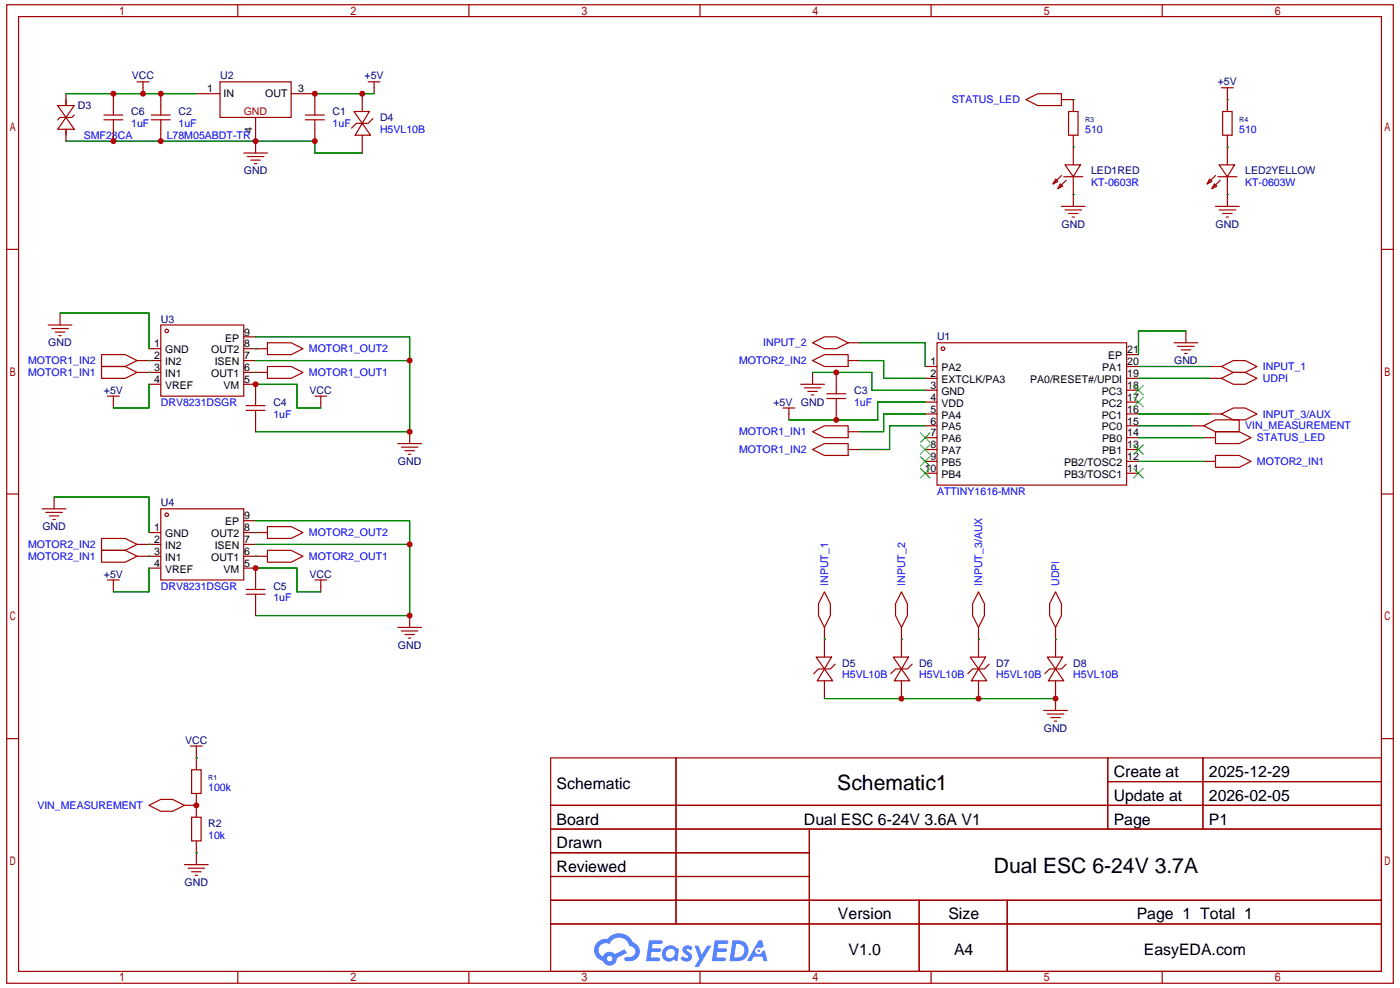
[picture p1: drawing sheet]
<svg xmlns="http://www.w3.org/2000/svg" width="297mm" height="210mm" viewBox="0 0 297 210" stroke-linecap="round" stroke-linejoin="round" font-family="sans-serif">
<g fill="none" stroke="#a10000" stroke-width=".25">
<path d="M1.4 1h294.4v207.5h-294.4zM3.9 3.5h289.3v202.5h-289.3zM50.5 1v2.5M99.5 1v2.5M148.6 1v2.5M197.6 1v2.5M246.7 1v2.5M1.4 52.9h2.5M293.2 52.9h2.6M1.4 104.8h2.5M293.2 104.8h2.6M1.4 156.7h2.5"/>
<path d="M293.2 156.7h2.6M116.9 160.7h176.3v45.3h-176.3zM116.9 170.8h176.3M116.9 175.8h176.3M143.5 160.7v35.3M171.8 175.8v30.2M235.1 160.7v15.1M235.1 165.8h58.1M255.4 160.7v15.1M116.9 180.9h54.9M116.9 190.9h176.3M116.9 185.9h54.9"/>
<path d="M116.9 196h176.3M195.1 190.9v15.1M213.8 190.9v15.1M50.5 206v2.5M99.5 206v2.5M148.6 206v2.5M197.6 206v2.5M246.7 206v2.5"/>
</g>
<g fill="#5487ff">
<path d="M145.2 200.8a1.29 1.29 0 0 1 1.8 .2l-.4 .7a.54 .54 0 0 0-.9-.3l.1 .2a1.27 1.27 0 0 1 .8 2 1.52 1.52 0 0 1-2.2-.3l.6-.6 .7 .5a.31 .31 0 0 0 .4-.3 .31 .31 0 0 0-.3-.3 1.11 1.11 0 0 1-.6-1.8z"/>
<path d="M147.4 200.6h.9l.6 1.9 1.2-1.9h.9l-2.7 4.5h-.9l1-1.7z"/>
<path d="M137.8 199.4h1.6a1.3 1.3 0 0 1 1.2 .2 .39 .39 0 0 1-.3 .6h-1.8l-.1 .9h1.6a.39 .39 0 0 1 .4 .5 .39 .39 0 0 1-.5 .3h-1.6l-.2 1.2h1.4a.45 .45 0 0 1 .5 .1 .45 .45 0 0 1 .1 .5l-.4 .2h-2.6z"/>
<path d="M151.7 199.4h1.6a1.31 1.31 0 0 1 1.3 .2 .39 .39 0 0 1-.4 .6h-1.7l-.1 .9h1.6a.39 .39 0 0 1 .3 .5 .39 .39 0 0 1-.4 .3h-1.6l-.2 1.2h1.3a.45 .45 0 0 1 .5 .1 .45 .45 0 0 1 .2 .5l-.4 .2h-2.6z"/>
<path d="M161 199.4h.8l.3 1.4-.6 .3a.75 .75 0 0 0-1.1 .3 .75 .75 0 0 0 .5 1 .75 .75 0 0 0 .9-.6l.5-.3 .6 2.4h-.8l-.3-1h-1.8l-.5 1h-.9z"/>
<path d="M155.5 199.4l-.6 4.5h1.4a2.25 2.25 0 0 0 2.6-2.3 2.25 2.25 0 0 0-2.7-2.2zM156.2 200.2a1.49 1.49 0 0 1 1.8 1.5 1.49 1.49 0 0 1-1.9 1.4h-.3z"/>
<path d="M140.9 201.2a1.58 1.58 0 0 0-.2 2.1 1.58 1.58 0 0 0 2.1 .4l.2-.2 .8 .4 .3-2.5-.2-.3h-.4a1.58 1.58 0 0 0-2.6 .1zM141.6 201.6a.97 .97 0 0 1 1.6 .4 .97 .97 0 0 1-1 1.2 .93 .93 0 0 1-.9-.6 .93 .93 0 0 1 .3-1z"/>
<path d="M126.8 199.8a2.34 2.34 0 0 0 1.2 4 1.53 1.53 0 0 0 1.7 1 1.53 1.53 0 0 0 1.2-1.6l2.2-1.1-.5-.8-2.1 1.1a1.56 1.56 0 0 0-2.5 .4 1.48 1.48 0 0 1-.8-2 1.48 1.48 0 0 1 2.2-.5 2.21 2.21 0 0 1 2.3-1.4 2.21 2.21 0 0 1 1.9 1.8 1.15 1.15 0 0 1 1.3 1 1.15 1.15 0 0 1-1.1 1.3h-.7a.46 .46 0 0 0-.6 .3 .46 .46 0 0 0 .5 .6 2.15 2.15 0 0 0 2.5-1 2.15 2.15 0 0 0-.4-2.6l-.8-.4a3.2 3.2 0 0 0-5.4-.8l-1.1 .1zM128.8 203.3a.6 .6 0 0 1 1.2 0 .6 .6 0 0 1-1.2 0z"/>
<circle cx="161.1" cy="201.7" r=".28"/>
</g>
<g fill="none" stroke="#a10000" stroke-width=".25">
<path d="M14 19.9v2.5M24.1 19.9v4.5M29.1 17.4h2.5M30.4 17.4v2.5M34.1 19.9v4.5M41.7 19.9h5M46.7 17.4h15.1v7.5h-15.1zM61.8 19.9h5v4.5M76.9 19.9v3.7M78.2 17.4h2.5M79.4 17.4v2.5M259.3 18.6h2.5"/>
<path d="M260.5 18.6v5M12.2 22.4h3.6l-1.8 2.5zM14 24.9l1.8 2.5h-3.6zM14 27.4v2.5M15.8 24.4l-.5 .5h-2.6l-.5 .5M22.1 25.4h4M22.1 24.4h4M24.1 25.4v4.5M32.1 25.4h4M32.1 24.4h4M34.1 25.4v4.5M51.7 32.5h5.1"/>
<path d="M52.5 33.2h3.5M53.2 34h2.1M54 34.7h.5M54.3 24.9v7.6M64.8 25.4h4M64.8 24.4h4M66.8 25.4v4.5M75.1 23.6h3.3l-1.5 2.6zM76.9 26.2l1.8 2.5h-3.3zM76.9 28.7v3.8M79.2 25.2l-1 1h-2.6l-1 1M217.8 21.1l2.5-1.2h5v2.5h-5z"/>
<path d="M224.1 38l.5 .5-1 .5zM225.1 39l.5 .5-1 .5zM225.3 21.1h2.5v2.5M225.3 37.2l-1.7 1.8M225.8 37.5h4M226.1 35h3.2l-1.5 2.5zM226.3 38.2l-1.7 1.8M226.8 23.6h2v5.1h-2zM227.8 28.7v6.3M227.8 37.5v6.3M256.8 38l.5 .5-1 .5zM257.8 39l.5 .5-1 .5z"/>
<path d="M258 37.2l-1.7 1.8M258.5 37.5h4M258.8 35h3.2l-1.5 2.5zM259 38.2l-1.7 1.8M259.5 23.6h2v5.1h-2zM260.5 28.7v6.3M260.5 37.5v6.3M225.3 43.8h5M226.1 44.5h3.5M226.8 45.3h2M227.6 46h.5M258 43.8h5.1"/>
<path d="M258.8 44.5h3.5M259.5 45.3h2M260.3 46h.5M10.2 68.9h5.1M11 69.7h3.5M11.7 70.4h2.1M12.5 71.2h.5M12.7 66.4v2.5M21.6 75.2h5l2.5 1.3-2.5 1.2h-5zM21.6 77.7h5l2.5 1.3-2.5 1.2h-5zM29.1 76.5h5M29.1 79h5"/>
<path d="M31.6 74h2.5M34.1 68.9h17.6v15.1h-17.6zM51.7 74h5.1M51.7 76.5h2.6M51.7 79h5.1M51.7 71.4h2.6M56.8 72.7h5l2.5 1.3-2.5 1.2h-5zM56.8 77.7h5l2.5 1.3-2.5 1.2h-5zM172.5 76.5l2.5-1.3h5v2.5h-5zM172.5 72.7l2.5-1.3h2.5l2.5 1.3-2.5 1.3h-2.5zM172.5 79v2.5M177.5 79v4.5"/>
<path d="M180 76.5h2.6M180 72.7h2.6M196.4 77.7h2.5M198.9 72.7h40.3v30.2h-40.3zM239.2 77.7h2.5M239.2 75.2h2.5M249.2 72.7h5M250 73.5h3.5M250.7 74.2h2M251.5 75h.5M251.7 70.2v2.5M256.8 77.7h2.5"/>
<path d="M259.3 77.7l2.5-1.2h2.5l2.5 1.2-2.5 1.3h-2.5zM22.8 84h2.5M24.1 84v2.5M31.6 81.5h2.5M51.7 81.5h2.6v4.5M52.2 86h4.1M52.2 87h4.1M54.3 87v4.6M66.8 84h2.5M68.1 84v2.5M84.4 94.1h5.1M85.2 94.8h3.5"/>
<path d="M86 95.6h2M86.7 96.3h.5M87 91.6v2.5M166.2 86.5h2.5M167.5 86.5v2.6M170 81.5h5M170.7 82.3h3.5M171.5 83h2M172.2 83.8h.5M172.5 91.6l2.5-1.3h5v2.5h-5zM172.5 95.3l2.5-1.2h5v2.5h-5zM175.5 84.5h4"/>
<path d="M175.5 83.5h4M177.5 84.5v4.6M180 95.3h2.6M180 91.6h2.6M196.4 80.2h2.5M196.4 82.8h2.5M196.4 85.3h2.5M196.4 87.8h2.5M196.4 90.3h2.5M196.4 92.8h2.5M196.4 95.3h2.5M196.4 97.9h2.5"/>
<path d="M239.2 80.2h2.5M239.2 82.8h2.5M239.2 85.3h2.5M239.2 87.8h2.5M239.2 90.3h2.5M239.2 92.8h2.5M239.2 95.3h2.5M239.2 97.9h2.5M253 90.3h2.5M255.5 90.3l2.5-1.2h5.1v2.5h-5.1zM255.5 92.8h2.5M255.5 97.9h2.5"/>
<path d="M256.8 80.2h2.5M256.8 87.8h2.5M258 96.6h5.1l2.5 1.3-2.5 1.2h-5.1zM258 91.6h5.1l2.5 1.2-2.5 1.3h-5.1zM259.3 80.2l2.5-1.2h2.5l2.5 1.2-2.5 1.3h-2.5zM259.3 87.8l2.5-1.3h2.5l2.5 1.3-2.5 1.3h-2.5zM9 107.9h5M9.7 108.7h3.6M10.5 109.4h2M11.2 110.2h.5M11.5 105.4v2.5M21.6 114.2h5l2.5 1.3-2.5 1.2h-5z"/>
<path d="M21.6 116.7h5l2.5 1.3-2.5 1.2h-5zM29.1 115.5h5M29.1 118h5M31.6 113h2.5M34.1 107.9h17.6v15.1h-17.6zM51.7 113h5.1M51.7 115.5h2.6M51.7 118h5.1M51.7 110.4h2.6M56.8 111.7h5l2.5 1.3-2.5 1.2h-5zM56.8 116.7h5l2.5 1.3-2.5 1.2h-5zM196.4 100.4h2.5"/>
<path d="M239.2 100.4h2.5M22.8 123h2.5M24.1 123v2.5M31.6 120.5h2.5M51.7 120.5h2.6v4.5M52.2 125h4.1M52.2 126h4.1M54.3 126v4.6M66.8 123h2.5M68.1 123v2.5M84.4 133.1h5.1M85.2 133.8h3.5"/>
<path d="M86 134.6h2M86.7 135.3h.5M87 130.6v2.5M173.2 139.4h3.3l-1.5 2.5zM175 125.5l1.3 2.5v2.6l-1.3 2.5-1.3-2.5v-2.6zM175 133.1v6.3M189.6 139.4h3.3l-1.5 2.5zM191.4 125.5l1.2 2.5v2.6l-1.2 2.5-1.3-2.5v-2.6zM191.4 133.1v6.3M205.9 139.4h3.3l-1.5 2.5zM207.7 125.5l1.3 2.5v2.6l-1.3 2.5-1.3-2.5v-2.6zM207.7 133.1v6.3"/>
<path d="M222.3 139.4h3.3l-1.5 2.5zM224.1 125.5l1.2 2.5v2.6l-1.2 2.5-1.3-2.5v-2.6zM224.1 133.1v6.3M40.4 158.2h2.5M41.7 158.2v5.1M175 141.9l1.8 2.5h-3.3zM175 144.4v3.8M177.3 140.9l-1 1h-2.6l-1 1M191.4 141.9l1.7 2.5h-3.3zM191.4 144.4v3.8M193.6 140.9l-1 1h-2.5l-1 1M207.7 141.9l1.8 2.5h-3.3z"/>
<path d="M207.7 144.4v3.8M210 140.9l-1 1h-2.6l-1 1M221.5 150.7h5.1M222.3 151.4h3.5M223.1 152.2h2M223.8 152.9h.5M224.1 141.9l1.7 2.5h-3.3zM224.1 144.4v6.3M226.3 140.9l-1 1h-2.5l-1 1M31.6 170.8l2.5-1.2h2.5l2.6 1.2-2.6 1.3h-2.5zM39.2 170.8h2.5M40.7 163.3h2v5h-2z"/>
<path d="M40.7 173.3h2v5.1h-2zM41.7 168.3v5M41.7 178.4v5M39.2 183.4h5M39.9 184.1h3.5M40.7 184.9h2M41.4 185.7h.5"/>
<circle cx="35.4" cy="70.2" r=".38"/>
<circle cx="200.2" cy="74" r=".38"/>
<circle cx="35.4" cy="109.2" r=".38"/>
</g>
<g fill="none" stroke="#3c3" stroke-width=".25">
<path d="M195.4 91.8l2 2M195.4 94.3l2 2M195.4 96.9l2 2M195.4 99.4l2 2M197.4 91.8l-2 2M197.4 94.3l-2 2M197.4 96.9l-2 2M197.4 99.4l-2 2M240.7 99.4l2 2M240.7 94.3l2 2M240.7 84.3l2 2M240.7 81.8l2 2"/>
<path d="M242.7 99.4l-2 2M242.7 94.3l-2 2M242.7 84.3l-2 2M242.7 81.8l-2 2"/>
</g>
<g fill="none" stroke="#008700" stroke-width=".25">
<path d="M14 19.9h27.7M66.8 19.9h12.6M14 29.9h52.8v2.6h10.1M227.8 31.2h.1M227.8 21.1h.1M260.5 31.2h.1M260.5 21.1h.1M227.8 41.3h.1M260.5 41.3h.1M12.7 66.4h18.9v7.6M31.6 76.5h.1M31.6 79h.1"/>
<path d="M54.3 74h.1M54.3 79h.1M54.3 76.5h32.7M54.3 71.4h32.7v20.2h-32.7M172.5 79h12.6v3.8h11.3M182.6 76.5h5v3.7h8.8M182.6 72.7h13.8v5M241.7 77.7h15.1M251.7 70.2h-10v5M31.6 81.5v5h-7.5M54.3 81.5h8.8v5h5M196.4 85.3h-10.1v3.8h-18.8"/>
<path d="M196.4 87.8h-8.8v3.8h-5M196.4 90.3h-7.6v5h-6.2M241.7 87.8h15.1M241.7 90.3h11.3M241.7 97.9h13.8M241.7 80.2h15.1M241.7 92.8h13.8M11.5 105.4h20.1v7.6M31.6 115.5h.1M31.6 118h.1M54.3 113h.1M54.3 118h.1"/>
<path d="M54.3 110.4h32.7v20.2h-32.7M54.3 115.5h32.7M31.6 120.5v5h-7.5M54.3 120.5h8.8v5h5M175 135.6h.1M191.4 135.6h.1M207.7 135.6h.1M224.1 135.6h.1M175 148.2h49.1M41.7 170.8h.1M41.7 160.7h.1M41.7 180.9h.1"/>
</g>
<g fill="#c00">
<circle cx="34.1" cy="19.9" r=".63"/>
<circle cx="30.4" cy="19.9" r=".63"/>
<circle cx="24.1" cy="19.9" r=".63"/>
<circle cx="54.3" cy="29.9" r=".63"/>
<circle cx="66.8" cy="29.9" r=".63"/>
<circle cx="34.1" cy="29.9" r=".63"/>
<circle cx="24.1" cy="29.9" r=".63"/>
<circle cx="76.9" cy="19.9" r=".63"/>
<circle cx="66.8" cy="19.9" r=".63"/>
<circle cx="177.5" cy="79" r=".63"/>
<circle cx="177.5" cy="89.1" r=".63"/>
<circle cx="87" cy="76.5" r=".63"/>
<circle cx="87" cy="91.6" r=".63"/>
<circle cx="87" cy="115.5" r=".63"/>
<circle cx="87" cy="130.6" r=".63"/>
<circle cx="54.3" cy="120.5" r=".63"/>
<circle cx="54.3" cy="81.5" r=".63"/>
<circle cx="41.7" cy="170.8" r=".63"/>
<circle cx="191.4" cy="148.2" r=".63"/>
<circle cx="207.7" cy="148.2" r=".63"/>
<circle cx="224.1" cy="148.2" r=".63"/>
</g>
<g font-size="4.5">
<text x="177.7" y="167.7">Schematic1</text>
<text x="211" y="185.3">Dual ESC 6-24V 3.7A</text>
</g>
<g font-size="3.4">
<text x="118.2" y="167.3">Schematic</text>
<text x="236.4" y="164.8">Create at</text>
<text x="256.6" y="164.8">2025-12-29</text>
<text x="236.4" y="169.9">Update at</text>
<text x="256.6" y="169.9">2026-02-05</text>
<text x="118.2" y="174.9">Board</text>
<text x="118.2" y="179.9">Drawn</text>
<text x="170.7" y="174.9">Dual ESC 6-24V 3.6A V1</text>
<text x="236.4" y="174.9">Page</text>
<text x="256.6" y="174.9">P1</text>
<text x="118.2" y="185">Reviewed</text>
<text x="177.9" y="195">Version</text>
<text x="201.3" y="195">Size</text>
<text x="241.3" y="195">Page 1 Total 1</text>
<text x="180.1" y="202.6">V1.0</text>
<text x="202.5" y="202.6">A4</text>
<text x="242.8" y="202.6">EasyEDA.com</text>
</g>
<g font-size="2.2" fill="#000080">
<text x="28" y="16.9">VCC</text>
<text x="46.7" y="16.9">U2</text>
<text x="77.4" y="16.9">+5V</text>
<text x="16.5" y="23.2">D3</text>
<text x="258.5" y="18.1">+5V</text>
<text x="27.8" y="24.4">C6</text>
<text x="37.9" y="24.4">C2</text>
<text x="70.6" y="24.4">C1</text>
<text x="80.7" y="25.7">D4</text>
<text x="51.8" y="37">GND</text>
<text x="231.6" y="37">LED1RED</text>
<text x="264.3" y="37">LED2YELLOW</text>
<text x="225.3" y="48.3">GND</text>
<text x="258" y="48.3">GND</text>
<text x="34.1" y="68.4">U3</text>
<text x="10.3" y="73.5">GND</text>
<text x="198.9" y="72.2">U1</text>
<text x="249.2" y="77.2">GND</text>
<text x="22" y="83.5">+5V</text>
<text x="65.7" y="83.5">VCC</text>
<text x="181.3" y="83.5">C3</text>
<text x="58" y="86">C4</text>
<text x="164.2" y="86">+5V</text>
<text x="170" y="86">GND</text>
<text x="84.5" y="98.6">GND</text>
<text x="34.1" y="107.4">U4</text>
<text x="9" y="112.5">GND</text>
<text x="22" y="122.5">+5V</text>
<text x="58" y="125">C5</text>
<text x="65.7" y="122.5">VCC</text>
<text x="84.5" y="137.6">GND</text>
<text x="178.8" y="141.4">D5</text>
<text x="195.1" y="141.4">D6</text>
<text x="211.5" y="141.4">D7</text>
<text x="227.8" y="141.4">D8</text>
<text x="221.6" y="155.2">GND</text>
<text x="39.3" y="157.7">VCC</text>
<text x="44.2" y="175.3">R2</text>
<text x="39.2" y="187.9">GND</text>
</g>
<g font-size="2.2">
<text x="44" y="19.6">1</text>
<text x="47.5" y="20.6">IN</text>
<text x="56.3" y="20.6">OUT</text>
<text x="63.3" y="19.6">3</text>
<text x="53.5" y="28.1" transform="rotate(-90 53.5 28.1)">4</text>
<text x="51.9" y="71.2">9</text>
<text x="32.8" y="73.7">1</text>
<text x="32.8" y="76.2">2</text>
<text x="35.1" y="75">GND</text>
<text x="35.1" y="77.5">IN2</text>
<text x="44.8" y="75">OUT2</text>
<text x="45.6" y="77.5">ISEN</text>
<text x="47.8" y="72.4">EP</text>
<text x="51.9" y="76.2">7</text>
<text x="51.9" y="73.7">8</text>
<text x="197.5" y="77.5">1</text>
<text x="235.2" y="76.2">EP</text>
<text x="239.3" y="77.5">20</text>
<text x="239.3" y="75">21</text>
<text x="32.8" y="78.7">3</text>
<text x="32.8" y="81.2">4</text>
<text x="35.1" y="80">IN1</text>
<text x="35.1" y="82.5">VREF</text>
<text x="44.8" y="80">OUT1</text>
<text x="47.4" y="82.5">VM</text>
<text x="51.9" y="81.2">5</text>
<text x="51.9" y="78.7">6</text>
<text x="197.5" y="80">2</text>
<text x="197.5" y="82.5">3</text>
<text x="199.8" y="78.7">PA2</text>
<text x="199.8" y="81.2">EXTCLK/PA3</text>
<text x="199.8" y="83.8">GND</text>
<text x="218.7" y="81.2">PA0/RESET#/UPDI</text>
<text x="233.9" y="83.8">PC3</text>
<text x="234" y="78.7">PA1</text>
<text x="239.3" y="82.5">18</text>
<text x="239.3" y="80">19</text>
<text x="197.5" y="85">4</text>
<text x="197.5" y="87.5">5</text>
<text x="199.8" y="86.3">VDD</text>
<text x="199.8" y="88.8">PA4</text>
<text x="233.9" y="88.8">PC1</text>
<text x="233.9" y="86.3">PC2</text>
<text x="239.3" y="87.5">16</text>
<text x="239.3" y="85">17</text>
<text x="197.5" y="90">6</text>
<text x="197.5" y="92.6">7</text>
<text x="197.5" y="95.1">8</text>
<text x="199.8" y="91.3">PA5</text>
<text x="199.8" y="93.8">PA6</text>
<text x="233.9" y="91.3">PC0</text>
<text x="234" y="93.8">PB0</text>
<text x="239.3" y="95.1">13</text>
<text x="239.3" y="92.6">14</text>
<text x="239.3" y="90">15</text>
<text x="196.3" y="100.1">10</text>
<text x="197.5" y="97.6">9</text>
<text x="199.8" y="96.3">PA7</text>
<text x="199.8" y="98.8">PB5</text>
<text x="199.8" y="101.4">PB4</text>
<text x="225.9" y="101.4">PB3/TOSC1</text>
<text x="225.9" y="98.8">PB2/TOSC2</text>
<text x="234" y="96.3">PB1</text>
<text x="239.3" y="100.1">11</text>
<text x="239.3" y="97.6">12</text>
<text x="32.8" y="112.7">1</text>
<text x="35.1" y="113.9">GND</text>
<text x="44.8" y="113.9">OUT2</text>
<text x="47.8" y="111.4">EP</text>
<text x="51.9" y="112.7">8</text>
<text x="51.9" y="110.2">9</text>
<text x="32.8" y="115.2">2</text>
<text x="32.8" y="117.7">3</text>
<text x="35.1" y="116.5">IN2</text>
<text x="35.1" y="119">IN1</text>
<text x="44.8" y="119">OUT1</text>
<text x="45.6" y="116.5">ISEN</text>
<text x="51.9" y="117.7">6</text>
<text x="51.9" y="115.2">7</text>
<text x="32.8" y="120.2">4</text>
<text x="35.1" y="121.5">VREF</text>
<text x="47.4" y="121.5">VM</text>
<text x="51.9" y="120.2">5</text>
</g>
<g font-size="2.2" fill="#00f">
<text x="202.1" y="21.9">STATUS_LED</text>
<text x="17.8" y="29.4">SMF28CA</text>
<text x="27.8" y="26.9">1uF</text>
<text x="35.4" y="29.4">L78M05ABDT-TR</text>
<text x="37.9" y="26.9">1uF</text>
<text x="70.6" y="26.9">1uF</text>
<text x="80.7" y="28.2">H5VL10B</text>
<text x="230.3" y="28.2">510</text>
<text x="263.1" y="28.2">510</text>
<text x="231.6" y="39.5">KT-0603R</text>
<text x="264.3" y="39.5">KT-0603W</text>
<text x="6" y="77.2">MOTOR1_IN2</text>
<text x="65.6" y="74.7">MOTOR1_OUT2</text>
<text x="156.9" y="77.2">MOTOR2_IN2</text>
<text x="162" y="73.5">INPUT_2</text>
<text x="6" y="79.8">MOTOR1_IN1</text>
<text x="65.6" y="79.8">MOTOR1_OUT1</text>
<text x="268.1" y="78.5">INPUT_1</text>
<text x="268.1" y="81">UDPI</text>
<text x="34.1" y="86">DRV8231DSGR</text>
<text x="58" y="88.6">1uF</text>
<text x="181.3" y="86">1uF</text>
<text x="268.1" y="88.6">INPUT_3/AUX</text>
<text x="156.9" y="92.3">MOTOR1_IN1</text>
<text x="264.3" y="91.1">VIN_MEASUREMENT</text>
<text x="266.8" y="93.6">STATUS_LED</text>
<text x="156.9" y="96.1">MOTOR1_IN2</text>
<text x="266.8" y="98.6">MOTOR2_IN1</text>
<text x="198.9" y="104.9">ATTINY1616-MNR</text>
<text x="65.6" y="113.7">MOTOR2_OUT2</text>
<text x="6" y="116.2">MOTOR2_IN2</text>
<text x="6" y="118.7">MOTOR2_IN1</text>
<text x="65.6" y="118.7">MOTOR2_OUT1</text>
<text x="34.1" y="125">DRV8231DSGR</text>
<text x="175.8" y="124.3" transform="rotate(-90 175.8 124.3)">INPUT_1</text>
<text x="192.1" y="124.3" transform="rotate(-90 192.1 124.3)">INPUT_2</text>
<text x="208.5" y="124.3" transform="rotate(-90 208.5 124.3)">INPUT_3/AUX</text>
<text x="224.8" y="124.3" transform="rotate(-90 224.8 124.3)">UDPI</text>
<text x="58" y="127.5">1uF</text>
<text x="178.8" y="143.9">H5VL10B</text>
<text x="195.1" y="143.9">H5VL10B</text>
<text x="211.5" y="143.9">H5VL10B</text>
<text x="227.8" y="143.9">H5VL10B</text>
<text x="44.2" y="167.8">100k</text>
<text x="7.9" y="171.6">VIN_MEASUREMENT</text>
<text x="44.2" y="177.9">10k</text>
</g>
<text font-size="2.2" fill="#a00000" x="51.7" y="24.4">GND</text>
<g font-size="1.5" fill="#000080">
<text x="230.3" y="25.8">R3</text>
<text x="263.1" y="25.8">R4</text>
<text x="44.2" y="165.4">R1</text>
</g>
</svg>
